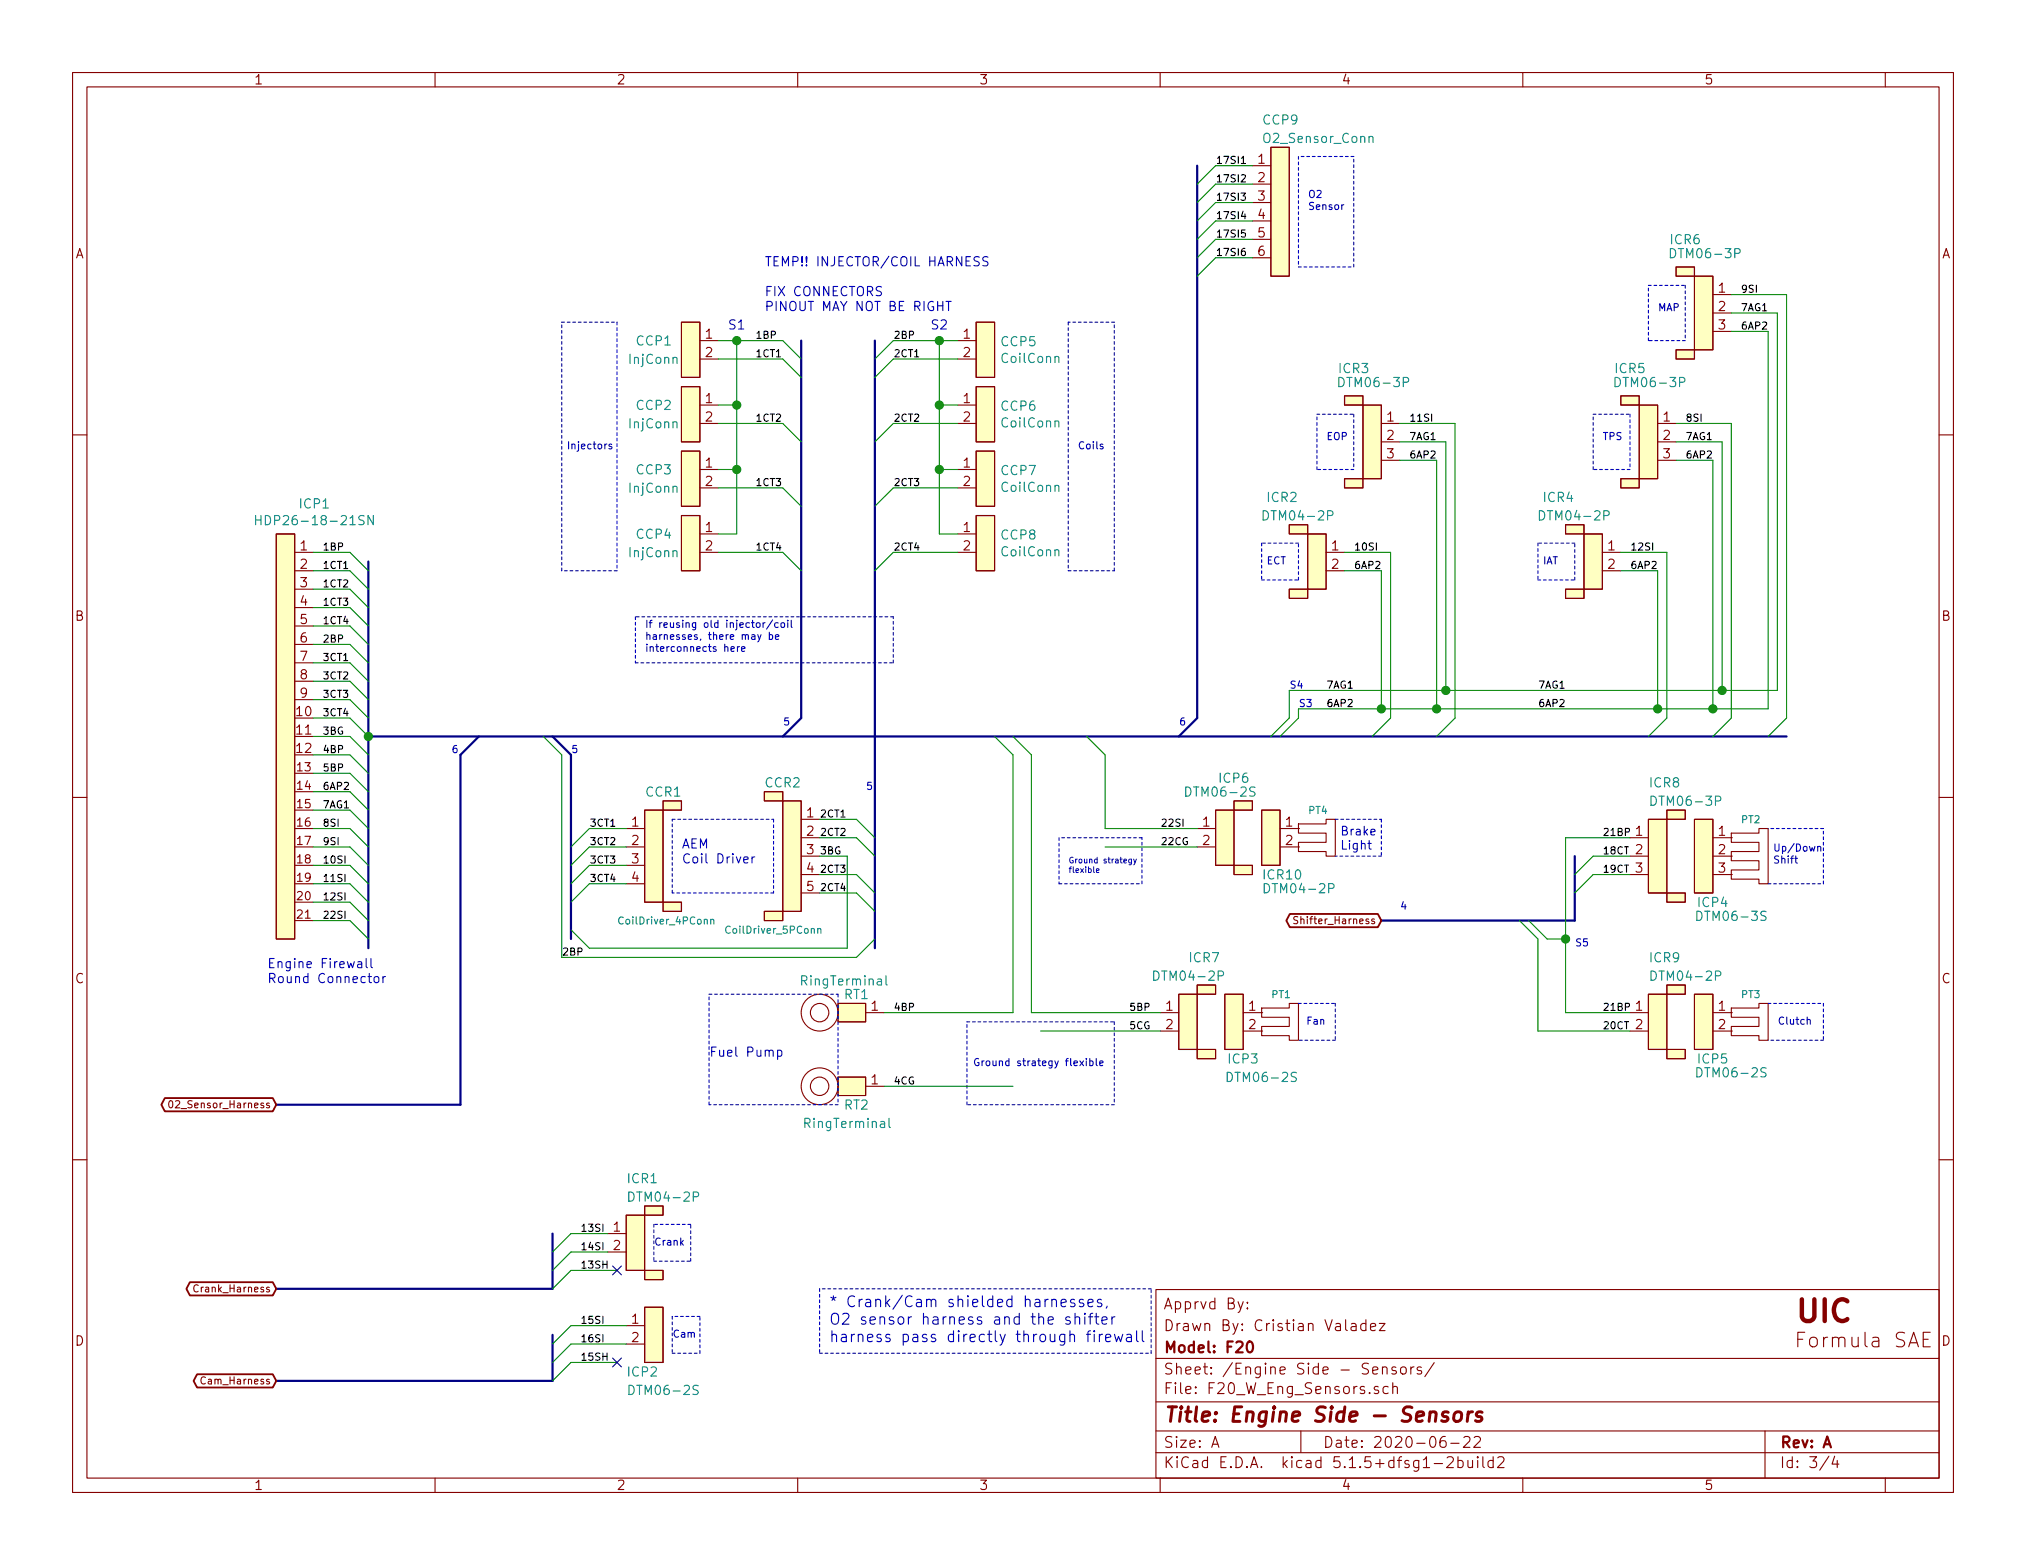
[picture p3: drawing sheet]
<svg xmlns="http://www.w3.org/2000/svg" width="279mm" height="216mm" viewBox="0 0 279 216" stroke-linecap="round" stroke-linejoin="round" font-family="sans-serif">
<g fill="none" stroke="#840000" stroke-width=".15">
<path d="M10 10h259.4v195.9h-259.4zM12 12h255.4v191.9h-255.4zM60 10v2M110 10v2M160 10v2M210 10v2M260 10v2M172.7 22.9h2.6M172.7 25.4h2.6M172.7 27.9h2.6M172.7 30.5h2.6M172.7 33h2.6"/>
<path d="M172.7 35.6h2.6M175.3 20.3h2.5v17.8h-2.5zM231.1 36.8h2.6v1.3h-2.6zM233.7 38.1h2.5v10.2h-2.5zM10 60h2M94 44.5h2.5v7.6h-2.5zM94 53.3h2.5v7.7h-2.5zM96.5 58.4h2.6M96.5 47h2.6M96.5 49.5h2.6M96.5 55.9h2.6M132.1 58.4h2.5"/>
<path d="M132.1 47h2.5M132.1 49.5h2.5M132.1 55.9h2.5M134.6 44.5h2.6v7.6h-2.6zM134.6 53.3h2.6v7.7h-2.6zM185.4 54.6h2.6v1.3h-2.6zM188 55.9h2.5v10.1h-2.5zM190.5 58.4h2.5M223.5 54.6h2.6v1.3h-2.6zM226.1 55.9h2.5v10.1h-2.5zM228.6 58.4h2.5M231.1 48.3h2.6v1.2h-2.6z"/>
<path d="M236.2 40.6h2.6M236.2 43.2h2.6M236.2 45.7h2.6M267.4 60h2M38.1 73.7h2.5v55.8h-2.5zM40.6 76.2h2.6M40.6 78.7h2.6M94 62.2h2.5v7.7h-2.5zM94 71.1h2.5v7.6h-2.5zM96.5 73.7h2.6M96.5 76.2h2.6M96.5 64.8h2.6"/>
<path d="M96.5 67.3h2.6M132.1 73.7h2.5M132.1 76.2h2.5M132.1 64.8h2.5M132.1 67.3h2.5M134.6 71.1h2.6v7.6h-2.6zM134.6 62.2h2.6v7.7h-2.6zM177.8 72.4h2.5v1.3h-2.5zM180.3 73.7h2.6v7.6h-2.6zM182.9 76.2h2.5M182.9 78.7h2.5M185.4 66h2.6v1.3h-2.6z"/>
<path d="M190.5 61h2.5M190.5 63.5h2.5M215.9 72.4h2.5v1.3h-2.5zM218.4 73.7h2.6v7.6h-2.6zM221 76.2h2.5M221 78.7h2.5M223.5 66h2.6v1.3h-2.6zM228.6 61h2.5M228.6 63.5h2.5M40.6 81.3h2.6M40.6 83.8h2.6M40.6 86.4h2.6"/>
<path d="M40.6 88.9h2.6M40.6 91.4h2.6M40.6 94h2.6M40.6 96.5h2.6M177.8 81.3h2.5v1.3h-2.5zM215.9 81.3h2.5v1.3h-2.5zM10 110h2M86.4 114.3h2.5M86.4 116.8h2.5M86.4 119.4h2.5M88.9 111.8h2.5v12.7h-2.5zM91.4 110.5h2.6v1.3h-2.6z"/>
<path d="M105.4 109.2h2.5v1.3h-2.5zM107.9 110.5h2.6v15.2h-2.6zM110.5 115.6h2.5M110.5 118.1h2.5M110.5 113h2.5M165.1 114.3h2.5M165.1 116.8h2.5M167.6 111.8h2.6v7.6h-2.6zM170.2 119.4h2.5v1.3h-2.5zM170.2 110.5h2.5v1.3h-2.5zM174 111.8h2.5v7.6h-2.5zM176.5 114.3h2.6"/>
<path d="M176.5 116.8h2.6M179.1 113.7h3.8v-.7h1.2v5.1h-1.2v-.6h-3.8v-1.3h3.8v-1.3h-3.8zM179.1 116.8h.1M179.1 114.3h.1M224.8 115.6h2.5M224.8 118.1h2.5M227.3 113h2.6v10.2h-2.6zM229.9 111.8h2.5v1.2h-2.5zM233.7 113h2.5v10.2h-2.5zM236.2 115.6h2.6M236.2 118.1h2.6M238.8 114.9h3.8v-.6h1.2v7.6h-1.2v-.6h-3.8v-1.3h3.8v-1.3h-3.8v-1.2h3.8v-1.3h-3.8z"/>
<path d="M238.8 118.1h.1M238.8 115.6h.1M267.4 110h2M40.6 127h2.6M86.4 121.9h2.5M91.4 124.5h2.6v1.2h-2.6zM105.4 125.7h2.5v1.3h-2.5zM110.5 120.7h2.5M110.5 123.2h2.5M115.6 138.4h3.8v2.6h-3.8zM119.4 139.7h2.5M160 139.7h2.6"/>
<path d="M162.6 137.2h2.5v7.6h-2.5zM165.1 135.9h2.5v1.3h-2.5zM168.9 137.2h2.5v7.6h-2.5zM171.4 139.7h2.6M174 139.1h3.8v-.7h1.3v5.1h-1.3v-.6h-3.8v-1.3h3.8v-1.3h-3.8zM174 139.7h.1M179 126.5l-.4-.1-.2 .2 .1 .3 .4 .1 .1 .2-.1 .2h-.5M224.8 139.7h2.5M224.8 120.7h2.5M227.3 137.2h2.6v7.6h-2.6zM229.9 135.9h2.5v1.3h-2.5zM229.9 123.2h2.5v1.3h-2.5z"/>
<path d="M233.7 137.2h2.5v7.6h-2.5zM236.2 139.7h2.6M236.2 120.7h2.6M238.8 139.1h3.8v-.7h1.2v5.1h-1.2v-.6h-3.8v-1.3h3.8v-1.3h-3.8zM238.8 139.7h.1M238.8 120.7h.1M10 160h2M23.4 151.9l.1-.1a.53 .53 0 0 1 .3 .5 .53 .53 0 0 1-.3 .5l-.2-.3zM115.6 148.6h3.8v2.5h-3.8zM119.4 149.9h2.5M160 142.2h2.6M165.1 144.8h2.5v1.3h-2.5z"/>
<path d="M171.4 142.2h2.6M174 142.2h.1M224.8 142.2h2.5M229.9 144.8h2.5v1.3h-2.5zM236.2 142.2h2.6M238.8 142.2h.1M267.4 160h2M27.3 177.3a.48 .48 0 0 0-.6 .3 .48 .48 0 0 0 .4 .6l.2-.1M83.8 170.2h2.6M83.8 172.7h2.6M86.4 167.6h2.5v7.7h-2.5zM88.9 175.3h2.5v1.2h-2.5z"/>
<path d="M88.9 166.4h2.5v1.2h-2.5zM159.4 177.9h108v26h-108zM171.4 179.6l-.4 1.3-.3 .2M172 179.7v.1v-.1v.1M28.3 190a.48 .48 0 0 0-.6 .3 .48 .48 0 0 0 .3 .6l.3-.1M86.4 182.9h2.5M86.4 185.4h2.5M88.9 180.3h2.5v7.7h-2.5zM159.4 197.4h108M159.4 193.4h108M159.4 187.4h108M167.1 199.7l.5-1.5 .5 1.5"/>
<path d="M167.2 199.2h.8M172 180.4v.2v-.1v-.1v.2M179.4 197.4v3M186.4 182.7l.1-.1 .4 .1 .1 .9M187 182.9l-.5 .1a.29 .29 0 0 0-.2 .3 .29 .29 0 0 0 .2 .3l.5-.1M188.4 182.7a.48 .48 0 0 0-.7 0v.2v.5a.48 .48 0 0 0 .7 .1M188.4 182.1v1.5M189 183.1l.7-.2v-.2l-.5-.1-.2 .2 .1 .7 .1 .1 .5-.1M189.3 189.1l.7-.2-.1-.3h-.4l-.2 .2 .1 .7 .1 .1 .4-.1M190.1 191.3h-.4l-.2 .2a.48 .48 0 0 0 .6 .3v.2v.2l-.2 .1-.4-.1M190.2 182.6h.8l-.8 1h.8M190.7 188.7a.38 .38 0 0 1 .6 .1v.8"/>
<path d="M190.7 188.6v1M191.4 191.3a.48 .48 0 0 0-.6 .1l-.1 .1 .1 .6a.48 .48 0 0 0 .6 .1M192.1 191.4a.39 .39 0 0 1 .6 .1v.8M192.1 190.8v1.5M192.5 188.6h-.3h-.2l-.1 .2a.48 .48 0 0 0 .6 .3l.1 .2-.1 .2-.1 .1-.5-.1M193.2 188.7a.41 .41 0 0 1 .7 .1v.5a.41 .41 0 0 1-.4 .3 .41 .41 0 0 1-.4-.3zM194.6 188.6v1M195 188.6h-.3l-.1 .2M196 188.6a.37 .37 0 0 0-.6 .2 .54 .54 0 0 0 .6 .3v.4l-.1 .1-.5-.1M197.8 188l-1.3 1.9M199.3 198.2a.62 .62 0 0 0-.7 .6v.6a.48 .48 0 0 0 .8 .1 .61 .61 0 0 0-.1-.7 .51 .51 0 0 0-.7 .2M200.1 199.1h1.1"/>
<path d="M201.9 198.3l.2-.1h.3a.41 .41 0 0 1 .3 .6l-.9 .9h.9M203.3 198.3l.2-.1h.5a.37 .37 0 0 1 .1 .6l-.9 .9h1M243.4 197.4v6.5M265.2 184.8h.7M266.2 183.8h-1v2h1M60 203.9v2M110 203.9v2M159.4 200.4h108M160 203.9v2M197.8 201.9h1.1M199.6 201.1l.2-.1h.5a.37 .37 0 0 1 .1 .6l-.9 .9h.9M201.1 201.5a.48 .48 0 0 1 .6 .1l.1 .2-.1 .5a.48 .48 0 0 1-.6 .1"/>
<path d="M201.1 201v1.5M202.4 201.5l.1 .9a.45 .45 0 0 0 .6-.1M203.1 201.5v1M203.8 201h-.1l.1 .1 .1-.1h-.1v.1M203.8 201.5v1M204.5 201v1.3l.2 .2M205.9 201.5h-.4l-.3 .3 .1 .5 .2 .2 .4-.1M205.9 201v1.5M206.6 201.1l.2-.1h.5a.4 .4 0 0 1 0 .6l-.8 .9h.9M210 203.9v2M252.2 200.9l-1.2 1.9M253 200.9l-.3 1.1h.9"/>
<path d="M253.4 201.5v1M260 203.9v2"/>
<circle cx="113" cy="139.7" r="2.54"/>
<circle cx="113" cy="139.7" r="1.27"/>
<circle cx="113" cy="149.9" r="2.54"/>
<circle cx="113" cy="149.9" r="1.27"/>
</g>
<path d="M199.7 194.8h-.5h-.2l-.1 .3 .3 .3 .4 .1 .1 .3-.1 .2-.2 .1-.6-.1M200.7 194.9a.51 .51 0 0 1 .5-.2 .51 .51 0 0 1 .4 .4l-.1 .6a.56 .56 0 0 1-.5 .4 .56 .56 0 0 1-.5-.4v-.6zM202.5 194.8l-.2 1.3M203.1 194.8a.55 .55 0 0 0-.7 .3M204.4 194.8a.52 .52 0 0 0-.8 .3l.2 .3 .5 .1 .1 .3-.4 .3-.5-.1" fill="none" stroke="#840000" stroke-width=".41"/>
<path d="M172.1 185.1a.36 .36 0 0 1 .6 .2 .77 .77 0 0 1-.4 1.3 1 1 0 0 1-.2-1.5z" fill="none" stroke="#840000" stroke-width=".3"/>
<g fill="#ffffc2" stroke="#ffffc2" stroke-width=".14">
<path d="M134.6 71.1h2.6v7.6h-2.6z"/>
<path d="M185.4 66h2.6v1.3h-2.6z"/>
<path d="M188 55.9h2.5v10.1h-2.5z"/>
<path d="M185.4 54.6h2.6v1.3h-2.6z"/>
<path d="M233.7 137.2h2.5v7.6h-2.5z"/>
<path d="M233.7 113h2.5v10.2h-2.5z"/>
<path d="M38.1 73.7h2.5v55.8h-2.5z"/>
<path d="M94 44.5h2.5v7.6h-2.5z"/>
<path d="M94 53.3h2.5v7.7h-2.5z"/>
<path d="M94 62.2h2.5v7.7h-2.5z"/>
<path d="M94 71.1h2.5v7.6h-2.5z"/>
<path d="M134.6 44.5h2.6v7.6h-2.6z"/>
<path d="M134.6 53.3h2.6v7.7h-2.6z"/>
<path d="M134.6 62.2h2.6v7.7h-2.6z"/>
<path d="M229.9 144.8h2.5v1.3h-2.5z"/>
<path d="M227.3 137.2h2.6v7.6h-2.6z"/>
<path d="M229.9 135.9h2.5v1.3h-2.5z"/>
<path d="M229.9 123.2h2.5v1.3h-2.5z"/>
<path d="M227.3 113h2.6v10.2h-2.6z"/>
<path d="M229.9 111.8h2.5v1.2h-2.5z"/>
<path d="M105.4 125.7h2.5v1.3h-2.5z"/>
<path d="M107.9 110.5h2.6v15.2h-2.6z"/>
<path d="M105.4 109.2h2.5v1.3h-2.5z"/>
<path d="M168.9 137.2h2.5v7.6h-2.5z"/>
<path d="M165.1 144.8h2.5v1.3h-2.5z"/>
<path d="M162.6 137.2h2.5v7.6h-2.5z"/>
<path d="M165.1 135.9h2.5v1.3h-2.5z"/>
<path d="M175.3 20.3h2.5v17.8h-2.5z"/>
<path d="M88.9 180.3h2.5v7.7h-2.5z"/>
<path d="M91.4 124.5h2.6v1.2h-2.6z"/>
<path d="M88.9 111.8h2.5v12.7h-2.5z"/>
<path d="M91.4 110.5h2.6v1.3h-2.6z"/>
<path d="M88.9 175.3h2.5v1.2h-2.5z"/>
<path d="M86.4 167.6h2.5v7.7h-2.5z"/>
<path d="M88.9 166.4h2.5v1.2h-2.5z"/>
<path d="M231.1 48.3h2.6v1.2h-2.6z"/>
<path d="M233.7 38.1h2.5v10.2h-2.5z"/>
<path d="M231.1 36.8h2.6v1.3h-2.6z"/>
<path d="M177.8 81.3h2.5v1.3h-2.5z"/>
<path d="M180.3 73.7h2.6v7.6h-2.6z"/>
<path d="M177.8 72.4h2.5v1.3h-2.5z"/>
<path d="M215.9 81.3h2.5v1.3h-2.5z"/>
<path d="M218.4 73.7h2.6v7.6h-2.6z"/>
<path d="M215.9 72.4h2.5v1.3h-2.5z"/>
<path d="M223.5 66h2.6v1.3h-2.6z"/>
<path d="M226.1 55.9h2.5v10.1h-2.5z"/>
<path d="M223.5 54.6h2.6v1.3h-2.6z"/>
<path d="M170.2 119.4h2.5v1.3h-2.5z"/>
<path d="M167.6 111.8h2.6v7.6h-2.6z"/>
<path d="M170.2 110.5h2.5v1.3h-2.5z"/>
<path d="M115.6 148.6h3.8v2.5h-3.8z"/>
<path d="M174 111.8h2.5v7.6h-2.5z"/>
<path d="M115.6 138.4h3.8v2.6h-3.8z"/>
</g>
<g fill="none" stroke="#008484" stroke-width=".15">
<path d="M188.8 18.9l.2-.1 .3 .1 .1 .8M230.4 34.3a.64 .64 0 0 1 .7 .6 .64 .64 0 0 1-.7 .7zM239.2 35h.5l.3-.3a.33 .33 0 0 0-.3-.4h-.5v1.3M145.5 49.3v-.1a.31 .31 0 0 1 .5 .2v.6M145.5 58.2v-.1a.31 .31 0 0 1 .5 .1v.7M184.6 52.1a.64 .64 0 0 1 .8 .6 .64 .64 0 0 1-.8 .6zM193.5 52.7h.5l.3-.2a.33 .33 0 0 0-.3-.4h-.5v1.2M222.7 52.1a.64 .64 0 0 1 .8 .6 .64 .64 0 0 1-.8 .6zM231.6 52.7h.5l.3-.2a.33 .33 0 0 0-.3-.4h-.5v1.2M35.3 71.1v1.3M35.3 71.7h.7M36 71.1v1.3"/>
<path d="M51.5 71.1v1.3l-.8-1.3v1.3M145.5 76v-.1a.31 .31 0 0 1 .5 .1v.7M145.5 67.1v-.1a.31 .31 0 0 1 .5 .1v.7M174.2 70.5a.64 .64 0 0 1 .7 .6 .64 .64 0 0 1-.7 .6zM183.1 71.1h.5l.2-.2a.33 .33 0 0 0-.2-.4h-.5v1.2M212.3 70.5a.64 .64 0 0 1 .7 .6 .64 .64 0 0 1-.7 .6zM221.2 71.1h.5l.2-.2a.33 .33 0 0 0-.2-.4h-.5v1.2M163.5 108.6a.66 .66 0 0 1 .7 .5 .66 .66 0 0 1-.4 .7h-.3zM227.7 109.8a.64 .64 0 0 1 .7 .7 .64 .64 0 0 1-.7 .6zM236.6 110.5h.5l.2-.2a.33 .33 0 0 0-.2-.5h-.5v1.3M98 126.9h.1a.23 .23 0 0 1 .4 .1v.5M98 126.8v.7"/>
<path d="M112.8 128.2v-.1a.23 .23 0 0 1 .4 .1v.6M112.8 128.1v.7M122.2 134.6v1.1l.2 .2M159.1 134a.64 .64 0 0 1 .7 .6 .64 .64 0 0 1-.7 .6zM168 134.6h.5l.2-.2a.33 .33 0 0 0-.2-.4h-.5v1.2M174.3 121.9a.64 .64 0 0 1 .8 .6 .64 .64 0 0 1-.8 .7zM183.2 122.6h.5l.3-.3a.33 .33 0 0 0-.3-.4h-.5v1.3M227.7 134a.64 .64 0 0 1 .7 .6 .64 .64 0 0 1-.7 .6zM234 125.7a.66 .66 0 0 1 .7 .5 .66 .66 0 0 1-.4 .8h-.3zM236.6 134.6h.5l.2-.2a.33 .33 0 0 0-.2-.4h-.5v1.2M122.6 154.3v1.1l.2 .1M169.2 147.9a.66 .66 0 0 1 .7 .5 .66 .66 0 0 1-.4 .8h-.3z"/>
<path d="M234 147.3a.66 .66 0 0 1 .7 .5 .66 .66 0 0 1-.4 .8h-.3zM86.7 164.4a.64 .64 0 0 1 .8 .7 .64 .64 0 0 1-.8 .6zM95.6 165.1h.5l.2-.2a.33 .33 0 0 0-.2-.5h-.5v1.3M86.7 191.1a.66 .66 0 0 1 .7 .5 .66 .66 0 0 1-.4 .8h-.3z"/>
</g>
<g fill="none" stroke="#0000c2" stroke-width=".15" stroke-dasharray=".4 .4">
<path d="M179.1 21.6v15.2M179.1 36.8h7.6M186.7 36.8v-15.2M186.7 21.6h-7.6M227.3 39.4h5.1M232.4 39.4v7.6M77.5 44.5h7.6M85.1 44.5v34.2M147.3 44.5v34.2M153.7 44.5h-6.4M181.6 57.2h5.1M186.7 57.2v7.6"/>
<path d="M219.7 57.2h5.1M224.8 57.2v7.6M227.3 47v-7.6M232.4 47h-5.1M77.5 78.7v-34.2M85.1 78.7h-7.6M147.3 78.7h6.4M153.7 78.7v-34.2M174 74.9v5.1M179.1 74.9h-5.1M181.6 64.8v-7.6M186.7 64.8h-5.1"/>
<path d="M212.1 74.9v5.1M217.2 74.9h-5.1M219.7 64.8v-7.6M224.8 64.8h-5.1M87.6 85.1v6.3M87.6 91.4h35.6M123.2 91.4v-6.3M123.2 85.1h-35.6M174 80h5.1M179.1 80v-5.1M212.1 80h5.1M217.2 80v-5.1"/>
<path d="M92.7 113h14M106.7 113v10.2M146 115.6v6.3M157.5 115.6h-11.5M184.1 113h6.4M190.5 118.1h-6.4M190.5 113v5.1M251.5 114.3h-7.7M92.7 123.2v-10.2M97.8 137.2h17.8M106.7 123.2h-14M115.6 137.2v15.2"/>
<path d="M146 121.9h11.5M157.5 121.9v-6.3M179.1 138.4h5M184.1 138.4v5.1M243.8 121.9h7.7M243.8 138.4h7.7M251.5 121.9v-7.6M251.5 138.4v5.1M97.8 152.4v-15.2M115.6 152.4h-17.8M133.3 152.4v-11.4M133.3 141h20.4"/>
<path d="M153.7 152.4h-20.4M153.7 141v11.4M184.1 143.5h-5M251.5 143.5h-7.7M90.2 168.9v5.1M90.2 174h5M95.2 168.9h-5M95.2 174v-5.1M113 177.8v8.9M158.7 177.8h-45.7M92.7 181.6v5.1M92.7 186.7h3.8"/>
<path d="M96.5 186.7v-5.1M96.5 181.6h-3.8M113 186.7h45.7M158.7 186.7v-8.9"/>
</g>
<path d="M165.1 22.9v76.2l-2.5 2.5M110.5 47v52.1l-2.6 2.5M120.6 47v83.8M50.8 77.5v53.3M50.8 101.6h195.6M66 101.6l-2.5 2.5v48.3h-25.4M76.2 101.6l2.5 2.5v25.4M217.2 118.1v8.9h-26.7M76.2 170.2v7.6h-38.1M76.2 184.2v6.3h-38.1" fill="none" stroke="#000084" stroke-width=".3"/>
<g fill="none" stroke="#008400" stroke-width=".15">
<path d="M172.7 22.9h-5.1l-2.5 2.5M172.7 25.4h-5.1l-2.5 2.5M172.7 27.9h-5.1l-2.5 2.6M172.7 30.5h-5.1l-2.5 2.5M172.7 33h-5.1l-2.5 2.6M172.7 35.6h-5.1l-2.5 2.5M99.1 58.4h8.8l2.6 2.6M99.1 49.5h8.8l2.6 2.6M99.1 47h8.8l2.6 2.5M99.1 55.9h2.5M101.6 47v26.7h-2.5M129.5 47v26.7h2.6"/>
<path d="M129.5 55.9h2.6M132.1 58.4h-8.9l-2.6 2.6M132.1 49.5h-8.9l-2.6 2.6M132.1 47h-8.9l-2.6 2.5M193 58.4h7.7v40.7l-2.6 2.5M231.1 58.4h7.7v40.7l-2.6 2.5M238.8 43.2h6.3v52.1h-67.3v3.8l-2.5 2.5M238.8 40.6h7.6v58.5l-2.6 2.5M238.8 45.7h5v52.1h-64.7v1.3l-2.6 2.5M43.2 78.7h5.1l2.5 2.6M43.2 76.2h5.1l2.5 2.5M99.1 76.2h8.8l2.6 2.5"/>
<path d="M99.1 67.3h8.8l2.6 2.6M99.1 64.8h2.5M129.5 64.8h2.6M132.1 76.2h-8.9l-2.6 2.5M132.1 67.3h-8.9l-2.6 2.6M185.4 78.7h5.1v19.1M185.4 76.2h6.4v22.9l-2.6 2.5M193 63.5h5.1v34.3M193 61h6.4v34.3M223.5 78.7h5.1v19.1M223.5 76.2h6.4v22.9l-2.6 2.5M231.1 63.5h5.1v34.3"/>
<path d="M231.1 61h6.4v34.3M43.2 83.8h5.1l2.5 2.6M43.2 99.1h5.1l2.5 2.5M43.2 96.5h5.1l2.5 2.6M43.2 94h5.1l2.5 2.5M43.2 91.4h5.1l2.5 2.6M43.2 88.9h5.1l2.5 2.5M43.2 86.4h5.1l2.5 2.5M43.2 81.3h5.1l2.5 2.5M43.2 114.3h5.1l2.5 2.5M43.2 116.8h5.1l2.5 2.6M43.2 101.6h5.1l2.5 2.5"/>
<path d="M43.2 119.4h5.1l2.5 2.5M43.2 104.1h5.1l2.5 2.6M43.2 106.7h5.1l2.5 2.5M43.2 109.2h5.1l2.5 2.6M43.2 111.8h5.1l2.5 2.5M74.9 101.6l2.6 2.5v28h40.6l2.5-2.6M86.4 114.3h-5.1l-2.6 2.5M86.4 116.8h-5.1l-2.6 2.6M86.4 119.4h-5.1l-2.6 2.5M113 118.1h3.8v12.7h-35.5l-2.6-2.5M113 115.6h5.1l2.5 2.5M113 113h5.1l2.5 2.6"/>
<path d="M137.2 101.6l2.5 2.5v35.6h-17.8M139.7 101.6l2.5 2.5v35.6h17.8M149.9 101.6l2.5 2.5v10.2h12.7M152.4 116.8h12.7M224.8 115.6h-8.9v24.1h8.9M224.8 118.1h-5.1l-2.5 2.6M43.2 127h5.1l2.5 2.5M43.2 121.9h5.1l2.5 2.6M43.2 124.5h5.1l2.5 2.5M86.4 121.9h-5.1l-2.6 2.6M113 120.7h5.1l2.5 2.5M113 123.2h5.1l2.5 2.5"/>
<path d="M209.5 127l2.6 2.5v12.7h12.7M210.8 127l2.6 2.5h2.5M224.8 120.7h-5.1l-2.5 2.5M121.9 149.9h17.8M143.5 142.2h16.5M83.8 172.7h-5.1l-2.5 2.6M83.8 170.2h-5.1l-2.5 2.5M85.1 175.3h-6.4l-2.5 2.5M85.1 188h-6.4l-2.5 2.5M86.4 185.4h-7.7l-2.5 2.6M86.4 182.9h-7.7l-2.5 2.5"/>
</g>
<path d="M177.9 126.1h12.1l.5 .9-.5 .9h-12.1l-.5-.9zM22.7 151.5h14.9l.5 .9-.5 .9h-14.9l-.4-.9zM26.2 176.9h11.4l.5 .9-.5 .9h-11.4l-.5-.9zM27.2 189.6h10.4l.5 .9-.5 .9h-10.4l-.5-.9z" fill="none" stroke="#840000" stroke-width=".25"/>
<path d="M171.1 26.6h.7l-.4 .4 .3 .1 .1 .1-.1 .4h-.4l-.2-.1M171.2 21.8l.3-.2v1M171.2 24.2l.4-.1 .2 .3-.7 .7h.7M171.2 22.6h.6M171.4 29.1l-.2 .7h.6M171.7 34.3h-.4a.74 .74 0 0 0 0 .9h.4l.1-.4-.2-.2-.3 .1-.1 .1M171.7 31.7h-.5v.5l.5-.1 .1 .2-.1 .4h-.4l-.1-.1" fill="none" stroke="#000" stroke-width=".15"/>
<g fill="none" stroke="#0000c2" stroke-width=".15">
<path d="M135.1 35.5l-.5-.1-.2 .1-.1 .3a.43 .43 0 0 0 .5 .3l.2 .1a.28 .28 0 0 1 0 .3 .28 .28 0 0 1-.2 .2l-.5-.1M136.2 35.5l-.4-.1-.2 .1v.4l.5 .2 .1 .3-.2 .3-.5-.1M185.3 28.2l-.2 .1-.1 .1M130.5 41.6h.7M130.8 41.6v1.2M84.4 61.3h-.3l-.1 .1v.1l.4 .1v.3h-.4M152.1 61.3h-.2l-.2 .1 .1 .1 .3 .1v.3h-.4M100.8 89.5l.5-.1-.1-.1-.3-.1-.1 .1 .1 .5h.3M101.7 89.2v.7M102 89.2l-.3 .2M102.3 89.5l.4-.1v-.1l-.3-.1-.1 .1v.5h.4M104.3 86l.2-.1 .3 .1v.4l-.1 .1-.2 .1-.2-.1z"/>
<path d="M104.5 87.6l.2 .6M105 87.6l-.4 .8-.1 .1M105.2 85.9v.7M105.5 85.9l-.3 .2M106.1 87.6h.3l.2 .1-.1 .5h-.4M106.1 87.2v1M106.6 85.5l-.9 1.3M106.9 87.9l.5-.1v-.2h-.3l-.2 .1 .1 .5h.4M107.3 86l-.3-.1-.2 .2 .1 .4h.4M107.7 86l.2-.1 .3 .1-.1 .5-.2 .1-.2-.1zM108.6 85.6h.1M108.6 85.9v.7"/>
<path d="M109.1 85.6v.8l.1 .2M102.6 118.6l.6-.1-.1-.2-.4-.1-.1 .2v.6h.5M103.7 118.2v.8M104.1 118.2l-.3 .1-.1 .1M188.6 116.4h.5M188.8 116v1l.3 .1M247.5 118.4h.4M247.6 118.1v.8l.3 .2M250.7 116.8h.4v.6M250.7 116.8v.6M49.4 132.7h.4l.1 .8M49.9 133h-.4a.25 .25 0 0 0-.2 .3 .25 .25 0 0 0 .2 .2h.4"/>
<path d="M50.5 132.2v1.1l.2 .2M51.2 132.2v1.1l.2 .2M51.6 134.8l.2-.1 .3 .1 .1 .2-.1 .5-.3 .1-.2-.2zM52.8 134.7v.9M53.2 134.7l-.3 .1-.1 .2M107.2 144.9h.4l.2 .2-.1 .6h-.5M107.2 144.9v1.3M135 146.1a.46 .46 0 0 0-.6 .4 .46 .46 0 0 0 .6 .5v-.4h-.2M135.4 146.4v.6M135.7 146.4l-.3 .1M136 146.4h.2h.3l-.1 .6h-.2l-.2-.1zM151.7 146.7l.4-.1v-.2h-.3l-.1 .1v.5h.4"/>
<path d="M249.2 140.7h.4l.1 .6M146.3 179.8l.7-.2v-.3l-.4-.1-.3 .3 .1 .7 .2 .1 .4-.1M148.2 179.3l-.4-.1-.2 .3 .1 .2 .5 .1 .1 .2-.1 .2-.1 .1-.5-.1M149.4 179.3l-.4-.1-.2 .3 .1 .2 .5 .1 .1 .2-.1 .2-.1 .1-.5-.1M150 179.8l.7-.2v-.3l-.4-.1-.3 .3 .1 .7 .2 .1 .4-.1M151.9 179.3l-.4-.1-.2 .3 .1 .2 .5 .1 .1 .2-.1 .2-.1 .1-.5-.1M147.5 181.7a.36 .36 0 0 0-.5 .2v.2l.4 .1 .2 .2-.1 .2-.1 .1-.4-.1M148.3 181.8a.4 .4 0 0 1 .5-.1l.1 1M148.3 181.2v1.5M149.6 181.2v.1h.1l-.1-.1v.1M149.6 181.7v1M149.8 184.1h.6"/>
<path d="M150.1 181.7h.6M150.4 183.6l-.3 .1-.1 .1v1.3M150.7 181.2l-.3 .1-.1 .1v1.3M150.9 183.6l-.1 .1h.2l-.1-.1v.1M150.9 184.1v1M151 181.7h.5M151.2 181.2v1.2l.1 .2 .2 .1M151.6 184.1v1M152 182.2l.7-.2-.1-.3h-.4l-.2 .2v.7l.2 .1 .4-.1M152 184.1l-.2 .1-.2 .2M152.5 184.6l.7-.2-.1-.2-.4-.1-.2 .2 .1 .7 .1 .1 .4-.1M152.7 180.2l-.1 .3"/>
<path d="M153.3 181.7v1M153.7 184.1l.3 1 .3-.7 .2 .7 .3-1M153.7 181.7a.35 .35 0 0 0-.4 .3M155.4 184.2l.1-.1 .5 .1v.9M156 184.4l-.5 .1a.3 .3 0 0 0-.2 .3 .3 .3 0 0 0 .2 .3l.5-.1M156.7 183.6v1.3l.3 .2M157.5 183.6v1.3l.3 .2"/>
</g>
<path d="M156 118.5v.7l-.3 .1M156 118.6l-.2-.1-.1 .2v.3h.3M156.3 118.5l.2 .5M156.7 118.5l-.4 .8M151.2 120.1l.4-.1-.1-.1-.2-.1-.1 .2v.3h.3" fill="none" stroke="#0000c2" stroke-width=".14"/>
<g fill="#008400" stroke="#008400" stroke-width=".25">
<circle cx="190.5" cy="97.8" r=".51"/>
<circle cx="129.5" cy="47" r=".51"/>
<circle cx="129.5" cy="55.9" r=".51"/>
<circle cx="237.5" cy="95.3" r=".51"/>
<circle cx="198.1" cy="97.8" r=".51"/>
<circle cx="101.6" cy="47" r=".51"/>
<circle cx="236.2" cy="97.8" r=".51"/>
<circle cx="199.4" cy="95.3" r=".51"/>
<circle cx="101.6" cy="64.8" r=".51"/>
<circle cx="50.8" cy="101.6" r=".51"/>
<circle cx="215.9" cy="129.5" r=".51"/>
<circle cx="228.6" cy="97.8" r=".51"/>
<circle cx="129.5" cy="64.8" r=".51"/>
<circle cx="101.6" cy="55.9" r=".51"/>
</g>
<path d="M84.5 174.7l1.2 1.2M85.7 174.7l-1.2 1.2M84.5 187.4l1.2 1.2M85.7 187.4l-1.2 1.2" fill="none" stroke="#000084" stroke-width=".15"/>
<text font-size="4.2" fill="#840000" x="247.4" y="182.4">UIC</text>
<g font-size="2.8" fill="#840000">
<text x="247.4" y="185.9">Formula SAE</text>
<text x="160.4" y="196.2">Title: Engine Side - Sensors</text>
</g>
<g font-size="2.1" fill="#0000c2">
<text x="114.3" y="180.3">* Crank/Cam shielded harnesses,</text>
<text x="114.3" y="182.8">O2 sensor harness and the shifter</text>
<text x="114.3" y="185.2">harness pass directly through firewall</text>
</g>
<g font-size="2.1" fill="#840000">
<text x="160.4" y="183.6">Drawn By: Cristian Valadez</text>
<text x="160.4" y="180.6">Apprvd By:</text>
<text x="160.4" y="189.6">Sheet: /Engine Side - Sensors/</text>
<text x="160.4" y="186.6">Model: F20</text>
<text x="160.4" y="192.3">File: F20_W_Eng_Sensors.sch</text>
<text x="160.4" y="202.5">KiCad E.D.A. kicad 5.1.5+dfsg1-2build2</text>
<text x="160.4" y="199.7">Size: A</text>
<text x="182.4" y="199.7">Date: 2020-06-22</text>
<text x="245.4" y="199.7">Rev: A</text>
<text x="245.4" y="202.5">Id: 3/4</text>
</g>
<g font-size="1.8" fill="#840000">
<text x="35" y="11.6">1</text>
<text x="85" y="11.6">2</text>
<text x="135" y="11.6">3</text>
<text x="185" y="11.6">4</text>
<text x="235" y="11.6">5</text>
<text x="173.5" y="22.6">1</text>
<text x="173.5" y="25.1">2</text>
<text x="173.5" y="27.7">3</text>
<text x="10.4" y="35.6">A</text>
<text x="173.5" y="30.2">4</text>
<text x="173.5" y="32.8">5</text>
<text x="173.5" y="35.3">6</text>
<text x="267.8" y="35.6">A</text>
<text x="237" y="40.4">1</text>
<text x="97.3" y="46.7">1</text>
<text x="132.9" y="46.7">1</text>
<text x="237" y="42.9">2</text>
<text x="237" y="45.5">3</text>
<text x="97.3" y="49.3">2</text>
<text x="132.9" y="49.3">2</text>
<text x="97.3" y="55.6">1</text>
<text x="97.3" y="58.2">2</text>
<text x="132.9" y="55.6">1</text>
<text x="132.9" y="58.2">2</text>
<text x="191.3" y="58.2">1</text>
<text x="229.4" y="58.2">1</text>
<text x="97.3" y="64.5">1</text>
<text x="132.9" y="64.5">1</text>
<text x="191.3" y="60.7">2</text>
<text x="191.3" y="63.2">3</text>
<text x="229.4" y="60.7">2</text>
<text x="229.4" y="63.2">3</text>
<text x="97.3" y="67.1">2</text>
<text x="132.9" y="67.1">2</text>
<text x="41.4" y="75.9">1</text>
<text x="97.3" y="73.4">1</text>
<text x="97.3" y="75.9">2</text>
<text x="132.9" y="73.4">1</text>
<text x="132.9" y="75.9">2</text>
<text x="183.7" y="75.9">1</text>
<text x="221.8" y="75.9">1</text>
<text x="41.4" y="78.5">2</text>
<text x="41.4" y="81">3</text>
<text x="41.4" y="83.6">4</text>
<text x="183.7" y="78.5">2</text>
<text x="221.8" y="78.5">2</text>
<text x="10.4" y="85.6">B</text>
<text x="41.4" y="86.1">5</text>
<text x="41.4" y="88.6">6</text>
<text x="267.8" y="85.6">B</text>
<text x="41.4" y="91.2">7</text>
<text x="41.4" y="93.7">8</text>
<text x="40.9" y="98.8">10</text>
<text x="40.9" y="101.3">11</text>
<text x="41.4" y="96.3">9</text>
<text x="40.9" y="103.9">12</text>
<text x="111.3" y="112.8">1</text>
<text x="87.1" y="114">1</text>
<text x="87.1" y="116.6">2</text>
<text x="87.1" y="119.1">3</text>
<text x="111.3" y="115.3">2</text>
<text x="111.3" y="117.9">3</text>
<text x="165.9" y="114">1</text>
<text x="165.9" y="116.6">2</text>
<text x="177.3" y="114">1</text>
<text x="177.3" y="116.6">2</text>
<text x="225.6" y="115.3">1</text>
<text x="225.6" y="117.9">2</text>
<text x="237" y="115.3">1</text>
<text x="237" y="117.9">2</text>
<text x="87.1" y="121.7">4</text>
<text x="111.3" y="120.4">4</text>
<text x="111.3" y="122.9">5</text>
<text x="225.6" y="120.4">3</text>
<text x="237" y="120.4">3</text>
<text x="10.4" y="135.6">C</text>
<text x="267.8" y="135.6">C</text>
<text x="120.2" y="139.4">1</text>
<text x="160.8" y="139.4">1</text>
<text x="160.8" y="142">2</text>
<text x="172.2" y="139.4">1</text>
<text x="172.2" y="142">2</text>
<text x="225.6" y="139.4">1</text>
<text x="225.6" y="142">2</text>
<text x="237" y="139.4">1</text>
<text x="237" y="142">2</text>
<text x="120.2" y="149.6">1</text>
<text x="84.6" y="169.9">1</text>
<text x="84.6" y="172.5">2</text>
<text x="10.4" y="185.6">D</text>
<text x="87.1" y="182.6">1</text>
<text x="87.1" y="185.2">2</text>
<text x="267.8" y="185.6">D</text>
<text x="35" y="205.5">1</text>
<text x="85" y="205.5">2</text>
<text x="135" y="205.5">3</text>
<text x="185" y="205.5">4</text>
<text x="235" y="205.5">5</text>
</g>
<g font-size="1.8" fill="#008484">
<text x="174.2" y="17.2">CCP9</text>
<text x="174.4" y="19.7">O2_Sensor_Conn</text>
<text x="230.4" y="33.7">ICR6</text>
<text x="230.9" y="35.6">DTM06-3P</text>
<text x="87.8" y="47.7">CCP1</text>
<text x="138.1" y="47.8">CCP5</text>
<text x="86.9" y="50.2">InjConn</text>
<text x="138.2" y="50.1">CoilConn</text>
<text x="184.7" y="51.5">ICR3</text>
<text x="185.2" y="53.4">DTM06-3P</text>
<text x="222.8" y="51.5">ICR5</text>
<text x="223.3" y="53.4">DTM06-3P</text>
<text x="86.9" y="59.1">InjConn</text>
<text x="87.8" y="56.6">CCP2</text>
<text x="138.1" y="56.7">CCP6</text>
<text x="138.2" y="59">CoilConn</text>
<text x="87.8" y="65.5">CCP3</text>
<text x="138.1" y="65.6">CCP7</text>
<text x="41.4" y="70.2">ICP1</text>
<text x="86.9" y="68">InjConn</text>
<text x="138.2" y="67.9">CoilConn</text>
<text x="174.7" y="71.8">DTM04-2P</text>
<text x="174.8" y="69.3">ICR2</text>
<text x="212.8" y="71.8">DTM04-2P</text>
<text x="212.9" y="69.3">ICR4</text>
<text x="36.8" y="72.5">HDP26-18-21SN</text>
<text x="86.9" y="76.9">InjConn</text>
<text x="87.8" y="74.3">CCP4</text>
<text x="138.1" y="74.4">CCP8</text>
<text x="138.2" y="76.8">CoilConn</text>
<text x="89.1" y="109.9">CCR1</text>
<text x="105.5" y="108.6">CCR2</text>
<text x="164" y="109.9">DTM06-2S</text>
<text x="168.2" y="108">ICP6</text>
<text x="227.6" y="108.6">ICR8</text>
<text x="228.2" y="111.2">DTM06-3P</text>
<text x="174.3" y="121.3">ICR10</text>
<text x="174.9" y="123.2">DTM04-2P</text>
<text x="234.2" y="125.1">ICP4</text>
<text x="234.5" y="127.1">DTM06-3S</text>
<text x="110.8" y="136">RingTerminal</text>
<text x="116.4" y="137.8">RT1</text>
<text x="159.6" y="135.3">DTM04-2P</text>
<text x="164.1" y="132.8">ICR7</text>
<text x="227.6" y="132.8">ICR9</text>
<text x="228.2" y="135.3">DTM04-2P</text>
<text x="169.5" y="146.7">ICP3</text>
<text x="169.7" y="149.3">DTM06-2S</text>
<text x="234.2" y="146.7">ICP5</text>
<text x="234.5" y="148.6">DTM06-2S</text>
<text x="111.2" y="155.6">RingTerminal</text>
<text x="116.4" y="153.1">RT2</text>
<text x="86.6" y="163.2">ICR1</text>
<text x="87.2" y="165.8">DTM04-2P</text>
<text x="86.6" y="189.9">ICP2</text>
<text x="87.2" y="192.5">DTM06-2S</text>
</g>
<g font-size="1.8" fill="#0000c2">
<text x="105.4" y="36.8">TEMP!! INJECTOR/COIL HARNESS</text>
<text x="105.4" y="40.9">FIX CONNECTORS</text>
<text x="100.3" y="45.5">S1</text>
<text x="105.4" y="42.9">PINOUT MAY NOT BE RIGHT</text>
<text x="128.3" y="45.5">S2</text>
<text x="94" y="117.1">AEM</text>
<text x="94" y="119.1">Coil Driver</text>
<text x="36.8" y="133.6">Engine Firewall</text>
<text x="36.8" y="135.6">Round Connector</text>
<text x="97.8" y="145.8">Fuel Pump</text>
</g>
<g font-size="1.7" fill="#0000c2">
<text x="184.8" y="115.3">Brake</text>
<text x="184.8" y="117.2">Light</text>
</g>
<g font-size="1.6" fill="#840000">
<text x="41" y="106.4">13</text>
<text x="41" y="109">14</text>
<text x="41" y="111.5">15</text>
<text x="41" y="114">16</text>
<text x="41" y="116.6">17</text>
<text x="41" y="119.1">18</text>
<text x="41" y="121.7">19</text>
<text x="41" y="124.2">20</text>
<text x="41" y="126.7">21</text>
</g>
<g font-size="1.4">
<text x="167.6" y="22.6">17SI1</text>
<text x="167.6" y="27.7">17SI3</text>
<text x="167.6" y="25.1">17SI2</text>
<text x="167.6" y="35.3">17SI6</text>
<text x="167.6" y="32.8">17SI5</text>
<text x="167.6" y="30.2">17SI4</text>
<text x="240" y="40.4">9SI</text>
<text x="104.1" y="46.7">1BP</text>
<text x="123.2" y="46.7">2BP</text>
<text x="240" y="45.5">6AP2</text>
<text x="240" y="42.9">7AG1</text>
<text x="104.1" y="49.3">1CT1</text>
<text x="123.2" y="49.3">2CT1</text>
<text x="104.1" y="58.2">1CT2</text>
<text x="123.2" y="58.2">2CT2</text>
<text x="194.3" y="58.2">11SI</text>
<text x="232.4" y="58.2">8SI</text>
<text x="194.3" y="63.2">6AP2</text>
<text x="194.3" y="60.7">7AG1</text>
<text x="232.4" y="63.2">6AP2</text>
<text x="232.4" y="60.7">7AG1</text>
<text x="104.1" y="67.1">1CT3</text>
<text x="123.2" y="67.1">2CT3</text>
<text x="44.4" y="75.9">1BP</text>
<text x="104.1" y="75.9">1CT4</text>
<text x="123.2" y="75.9">2CT4</text>
<text x="186.7" y="75.9">10SI</text>
<text x="224.8" y="75.9">12SI</text>
<text x="44.4" y="83.6">1CT3</text>
<text x="44.4" y="78.5">1CT1</text>
<text x="44.4" y="81">1CT2</text>
<text x="186.7" y="78.5">6AP2</text>
<text x="224.8" y="78.5">6AP2</text>
<text x="44.4" y="86.1">1CT4</text>
<text x="44.4" y="88.6">2BP</text>
<text x="44.4" y="91.2">3CT1</text>
<text x="44.4" y="93.7">3CT2</text>
<text x="182.9" y="95">7AG1</text>
<text x="212.1" y="95">7AG1</text>
<text x="44.4" y="101.3">3BG</text>
<text x="44.4" y="98.8">3CT4</text>
<text x="44.4" y="96.3">3CT3</text>
<text x="182.9" y="97.5">6AP2</text>
<text x="212.1" y="97.5">6AP2</text>
<text x="44.4" y="106.4">5BP</text>
<text x="44.4" y="103.9">4BP</text>
<text x="44.4" y="111.5">7AG1</text>
<text x="44.4" y="109">6AP2</text>
<text x="113" y="112.8">2CT1</text>
<text x="44.4" y="119.1">10SI</text>
<text x="44.4" y="116.6">9SI</text>
<text x="44.4" y="114">8SI</text>
<text x="81.3" y="114">3CT1</text>
<text x="81.3" y="116.6">3CT2</text>
<text x="81.3" y="119.1">3CT3</text>
<text x="113" y="117.9">3BG</text>
<text x="113" y="115.3">2CT2</text>
<text x="160" y="116.6">22CG</text>
<text x="160" y="114">22SI</text>
<text x="221" y="115.3">21BP</text>
<text x="221" y="117.9">18CT</text>
<text x="44.4" y="121.7">11SI</text>
<text x="44.4" y="124.2">12SI</text>
<text x="81.3" y="121.7">3CT4</text>
<text x="113" y="120.4">2CT3</text>
<text x="113" y="122.9">2CT4</text>
<text x="221" y="120.4">19CT</text>
<text x="44.4" y="126.7">22SI</text>
<text x="77.5" y="131.8">2BP</text>
<text x="123.2" y="139.4">4BP</text>
<text x="155.9" y="142">5CG</text>
<text x="156.1" y="139.4">5BP</text>
<text x="221" y="139.4">21BP</text>
<text x="221" y="142">20CT</text>
<text x="123.2" y="149.6">4CG</text>
<text x="80" y="172.5">14SI</text>
<text x="80" y="169.9">13SI</text>
<text x="80" y="175">13SH</text>
<text x="80" y="185.2">16SI</text>
<text x="80" y="182.6">15SI</text>
<text x="80" y="187.7">15SH</text>
</g>
<g font-size="1.4" fill="#0000c2">
<text x="180.3" y="27.3">O2</text>
<text x="180.3" y="29">Sensor</text>
<text x="228.6" y="42.9">MAP</text>
<text x="78.1" y="62">Injectors</text>
<text x="148.6" y="62">Coils</text>
<text x="182.9" y="60.7">EOP</text>
<text x="221" y="60.7">TPS</text>
<text x="174.6" y="77.9">ECT</text>
<text x="212.7" y="77.9">IAT</text>
<text x="88.9" y="86.6">If reusing old injector/coil</text>
<text x="88.9" y="88.3">harnesses, there may be</text>
<text x="88.9" y="89.9">interconnects here</text>
<text x="177.8" y="95">S4</text>
<text x="107.9" y="100.1">5</text>
<text x="162.6" y="100.1">6</text>
<text x="179.1" y="97.5">S3</text>
<text x="62.2" y="103.9">6</text>
<text x="78.7" y="103.9">5</text>
<text x="119.4" y="109">5</text>
<text x="244.5" y="117.5">Up/Down</text>
<text x="244.5" y="119.1">Shift</text>
<text x="193" y="125.5">4</text>
<text x="217.2" y="130.6">S5</text>
<text x="180.4" y="141.4">Fan</text>
<text x="245.1" y="141.4">Clutch</text>
<text x="136.5" y="147.1">Ground strategy flexible</text>
<text x="90.2" y="171.8">Crank</text>
<text x="92.7" y="184.5">Cam</text>
</g>
<g font-size="1.4" fill="#008484">
<text x="180.5" y="112.3">PT4</text>
<text x="240.2" y="113.6">PT2</text>
<text x="85.6" y="127.5">CoilDriver_4PConn</text>
<text x="100.4" y="128.8">CoilDriver_5PConn</text>
<text x="175.4" y="137.7">PT1</text>
<text x="240.2" y="137.7">PT3</text>
</g>
<g font-size="1.4" fill="#840000">
<text x="179.3" y="127.5">Shifter_Harness</text>
<text x="24.3" y="152.9">02_Sensor_Harness</text>
<text x="27.4" y="178.3">Crank_Harness</text>
<text x="28.3" y="191">Cam_Harness</text>
</g>
<g font-size="1.1" fill="#0000c2">
<text x="147.3" y="119.1">Ground strategy</text>
<text x="147.3" y="120.4">flexible</text>
</g>
</svg>
